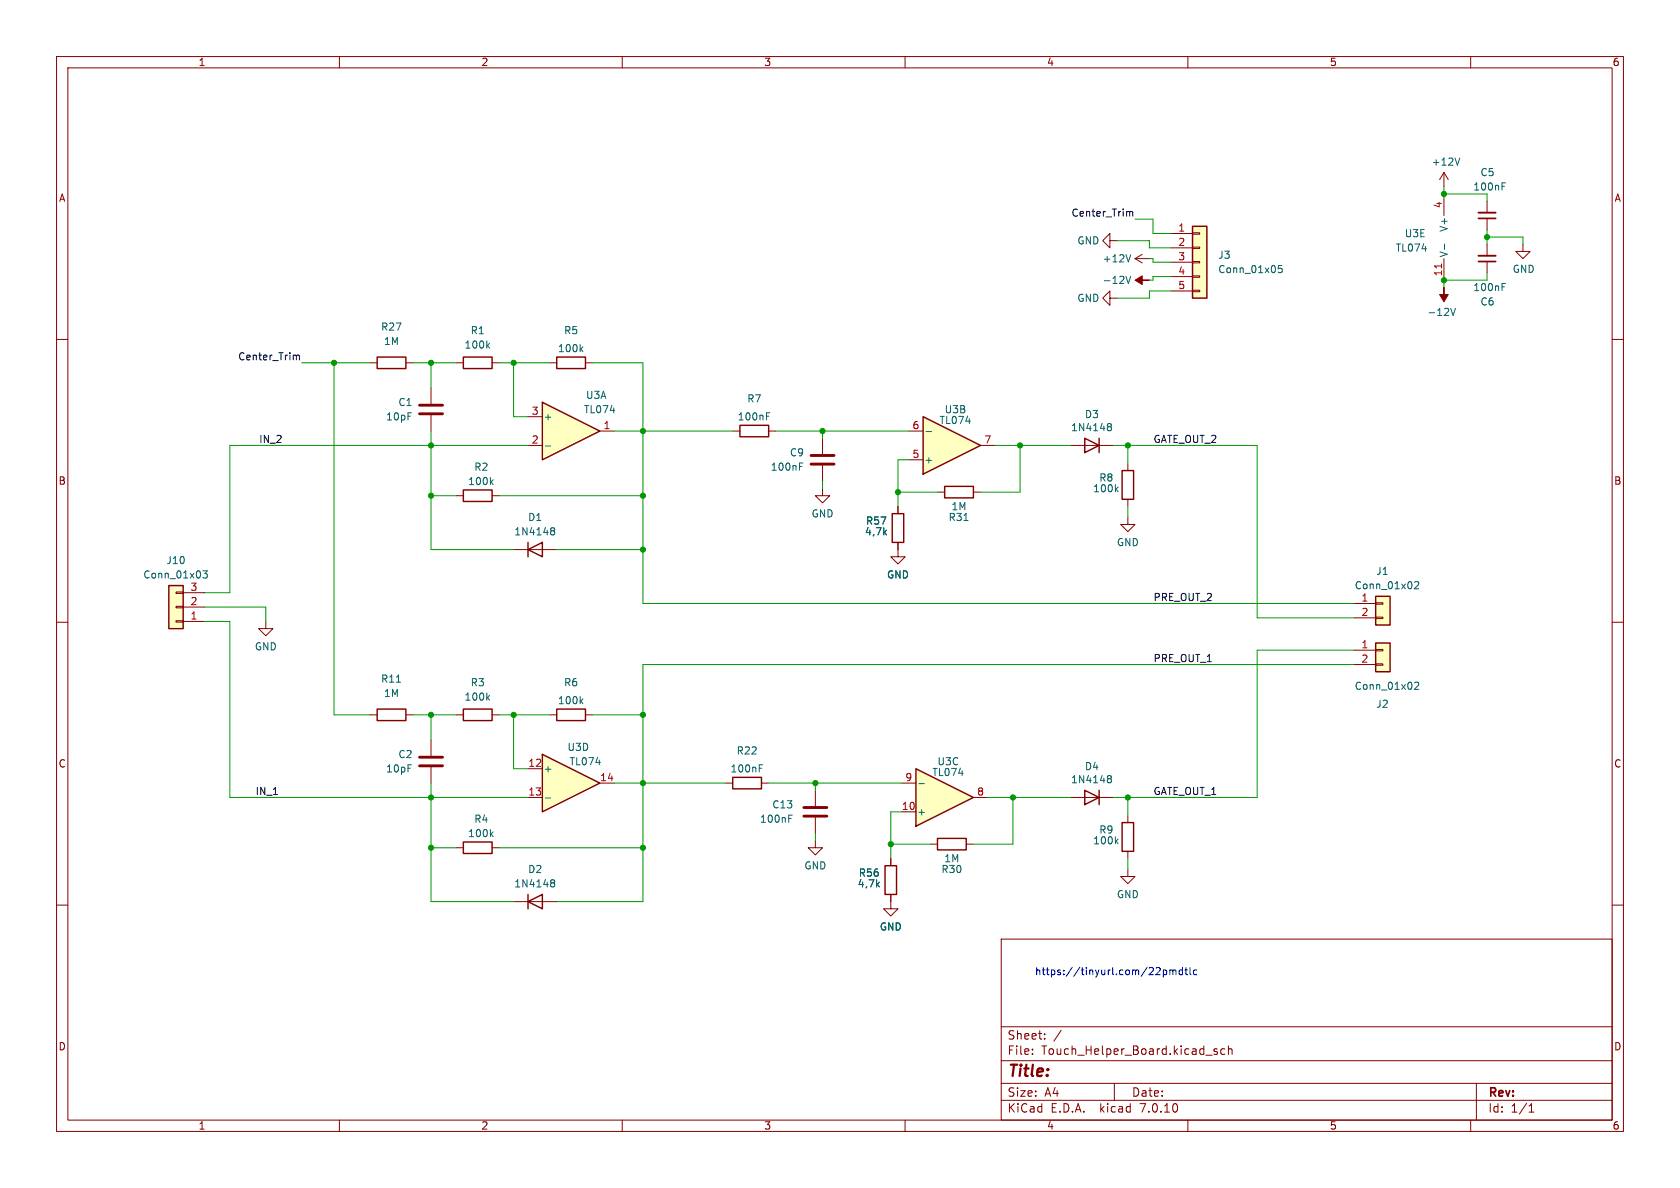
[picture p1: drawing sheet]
<svg xmlns="http://www.w3.org/2000/svg" width="297mm" height="210mm" viewBox="0 0 297 210" stroke-linecap="round" stroke-linejoin="round" font-family="sans-serif">
<g fill="none" stroke="#840000" stroke-width=".18">
<path d="M10 10h277v190h-277zM12 12h273v186h-273zM60 10v2M110 10v2M160 10v2M210 10v2M260 10v2M10 60h2M196.2 52.7v-1.3l-1.3 1.3 1.3 1.3v-1.3h1.3M207 41.3h3.8M207 43.8h3.8M207 46.4h3.8"/>
<path d="M207 48.9h3.8M207 51.4h3.8M210.8 51.3h1.3v.3h-1.3zM210.8 48.8h1.3v.2h-1.3zM210.8 46.2h1.3v.3h-1.3zM210.8 43.7h1.3v.2h-1.3zM210.8 41.1h1.3v.3h-1.3zM269.2 43.2v1.3h1.3l-1.3 1.2-1.2-1.2h1.2M285 60h2M65.4 64.1h1.3M71.8 64.1h1.2M76.2 68.6v2.8"/>
<path d="M76.2 73.4v2.8M189.2 78.7h7.6M80.6 87.6h1.3M87 87.6h1.3M90.8 97.2h7.6M10 110h2M239.4 114.9h3.8M239.4 117.5h3.8M243.2 117.3h1.3v.3h-1.3zM243.2 114.8h1.3v.3h-1.3zM285 110h2M128.3 138.4h1.2"/>
<path d="M134.6 138.4h1.3M10 160h2M144.1 148.6v1.3h1.3l-1.3 1.2-1.2-1.2h1.2M285 160h2M177 166h108v32h-108zM60 198v2M110 198v2M160 198v2M177 194.5h108M177 191.5h108M177 187.5h108M177 181.5h108"/>
<path d="M182.5 186.3v.1M182.5 185.5v.1M184.7 183.6v.1M184.7 182.8v.1M187.6 182.1l-1.3 2M197 191.5v3M210 198v2M215.2 185.5l-.4-.1-.2 .2 .1 .2 .5 .2v.3h-.6M216.5 185.5l-.4-.1-.3 .3v.4l.2 .2h.5M217.2 185.5l.2-.1 .3 .1 .1 .9M217.2 184.9v1.5M260 198v2"/>
<path d="M261 191.5v6.5M270.3 196.6h.9M270.3 195.5l.4-.4v1.5"/>
</g>
<path d="M74.2 71.6h4M74.2 73.2h4" fill="none" stroke="#840000" stroke-width=".51"/>
<g fill="#ffffc2" stroke="#ffffc2" stroke-width=".18">
<path d="M243.2 113.7h2.5v5h-2.5z"/>
<path d="M210.8 40h2.6v12.7h-2.6z"/>
</g>
<path d="M210.8 40h2.6v12.7h-2.6zM66.7 63.1h5.1v2.1h-5.1zM191.8 77.5l2.5 1.2-2.5 1.3zM194.3 77.5v2.5M81.9 86.6h5.1v2h-5.1zM93.3 97.2l2.6-1.3v2.5zM93.3 95.9v2.5M243.2 113.7h2.5v5h-2.5zM129.5 137.4h5.1v2h-5.1z" fill="none" stroke="#840000" stroke-width=".25"/>
<g fill="none" stroke="#006464" stroke-width=".18">
<path d="M226.6 46.9h-.6v.6l.1-.1 .5 .1 .1 .2-.1 .4-.2 .1-.4-.1M195.9 75.4h.1M195.9 74.9h.3l.2 .1 .1 .2-.3 .2M196 75.4h.2M196 75.4l-.1 .1M196.2 75.4l.3 .3-.1 .3-.2 .1h-.3M86.8 85.2l.4 .5M87.2 84.8l-.5 .5M97.5 93.8h.1M97.5 93.4l.3-.1 .2 .1 .1 .2-.3 .2M97.6 93.8h.2M97.6 93.8l-.1 .1"/>
<path d="M97.8 93.8l.3 .3-.1 .3-.2 .2-.3-.1M134.2 135.8h.5M134.2 135.2h.6M250.1 120.7l.5-.1 .2 .4-.8 .9h.8"/>
</g>
<path d="M95.9 71.1l10.1 5.1-10.1 5.1z" fill="#ffffc2"/>
<path d="M81.9 63.1h5.1v2.1h-5.1zM95.9 71.1l10.1 5.1-10.1 5.1zM98.4 63.1h5.1v2.1h-5.1zM130.8 75.2h5.1v2h-5.1zM157.7 90.8h2.1v5.1h-2.1zM198.4 83.2h2v5.1h-2z" fill="none" stroke="#840000" stroke-width=".25"/>
<g fill="none" stroke="#840000" stroke-width=".18">
<path d="M255.3 30.5l-.8 1.3M255.3 30.5v2.5M255.3 34.3v3.8M255.3 30.5l.7 1.3M262.9 35.6v2M262.9 38.6v2M255.3 45.7v3.8M262.9 43.2v2M262.9 46.2v2.1M80.6 64.1h1.3M87 64.1h1.3M93.3 78.7h2.6"/>
<path d="M93.3 73.7h2.6M97.2 64.1h1.2M103.5 64.1h1.3M106 76.2h2.6M129.5 76.2h1.3M135.9 76.2h1.3M145.4 77.5v2.8M145.4 86.4v1.2h1.3l-1.3 1.3-1.3-1.3h1.3M145.4 82.3v2.8M158.7 95.9v2.5h1.3l-1.3 1.3-1.2-1.3h1.2M158.7 89.5v1.3M199.4 91.4v1.3h1.3l-1.3 1.3-1.3-1.3h1.3"/>
<path d="M199.4 81.9v1.3M199.4 88.3v1.2M47 109.9v1.2h1.3l-1.3 1.3-1.3-1.3h1.3"/>
</g>
<g fill="none" stroke="#006464" stroke-width=".18">
<path d="M258.1 27.9l-.5 1.3M265.5 32.9h.5M265.5 32.3h.6M255.4 43.1v1M256.5 54.5l.4 1.3 .4-1.3M265.5 50.7h.5M265.5 50.1h.6M86.2 61.1l.3 .4M86.5 60.7l-.4 .5M96.4 78.8h1M102.7 61.7l.4 .5M103.1 61.3l-.5 .5"/>
<path d="M135.5 73.6h.4M135.5 73h.6M141.3 82.5h.5M141.3 81.9h.6M197.3 86.5l.4 .4M197.7 86.1l-.5 .5"/>
</g>
<path d="M261.4 37.6h3M261.4 45.2h3" fill="none" stroke="#840000" stroke-width=".33"/>
<path d="M261.4 38.6h3M261.4 46.2h3" fill="none" stroke="#840000" stroke-width=".3"/>
<path d="M143.4 80.5h4M143.4 82h4" fill="none" stroke="#840000" stroke-width=".51"/>
<path d="M254.9 46.7v.7" fill="none" stroke="#a90000" stroke-width=".18"/>
<path d="M255.3 50.8v1.3h.7l-.7 1.2-.8-1.2h.8z" fill="#840000" stroke="#840000" stroke-width=".18"/>
<path d="M163.2 73.7l10.2 5-10.2 5.1z" fill="#ffffc2"/>
<path d="M163.2 73.7l10.2 5-10.2 5.1zM167 86h5.1v2h-5.1zM243.2 105.4h2.5v5.1h-2.5zM81.9 125.3h5.1v2.1h-5.1z" fill="none" stroke="#840000" stroke-width=".25"/>
<g fill="none" stroke="#840000" stroke-width=".18">
<path d="M196.2 42.5v-1.2l-1.3 1.2 1.3 1.3v-1.3h1.3M200.7 45.7h2.5M200.7 45.7l1.2 .8M201.9 45l-1.2 .7M160.7 76.2h2.5M173.4 78.7h2.5M160.7 81.3h2.5M165.7 87h1.3M172.1 87h1.3M239.4 106.7h3.8M239.4 109.2h3.8M243.2 109.1h1.3v.2h-1.3z"/>
<path d="M243.2 106.6h1.3v.2h-1.3zM80.6 126.4h1.3M87 126.4h1.3"/>
</g>
<path d="M199.1 48.8l.4 1.3 .4-1.3M199.9 45l-.4 1.3M163.7 76.3h1M170.4 92h.7M250.1 102.9l.5-.1 .2 .4-.8 .9h.8M86.2 123.3l.3 .5M86.5 122.9l-.4 .5" fill="none" stroke="#006464" stroke-width=".18"/>
<path d="M243.2 105.4h2.5v5.1h-2.5z" fill="#ffffc2" stroke="#ffffc2" stroke-width=".18"/>
<path d="M200.7 49.5l1.2-.7v.7h1.3h-1.3v.8z" fill="#840000" stroke="#840000" stroke-width=".18"/>
<path d="M95.9 133.4l10.1 5-10.1 5.1z" fill="#ffffc2"/>
<path d="M29.8 103.5h2.6v7.6h-2.6zM66.7 125.3h5.1v2.1h-5.1zM95.9 133.4l10.1 5-10.1 5.1zM98.4 125.3h5.1v2.1h-5.1zM81.9 148.8h5.1v2.1h-5.1zM93.3 159.4l2.6-1.3v2.6zM93.3 158.1v2.6" fill="none" stroke="#840000" stroke-width=".25"/>
<g fill="none" stroke="#840000" stroke-width=".18">
<path d="M31.1 104.6h1.3v.3h-1.3zM31.1 107.2h1.3v.2h-1.3zM31.1 109.7h1.3v.3h-1.3zM32.4 109.9h3.8M32.4 107.3h3.8M32.4 104.8h3.8M65.4 126.4h1.3M71.8 126.4h1.2M76.2 130.8v2.8M76.2 135.6v2.8M93.3 135.9h2.6M97.2 126.4h1.2"/>
<path d="M103.5 126.4h1.3M106 138.4h2.6M144.1 139.7v2.8M80.6 149.9h1.3M87 149.9h1.3M90.8 159.4h7.6M93.3 141h2.6M144.1 144.5v2.8"/>
</g>
<g fill="none" stroke="#006464" stroke-width=".18">
<path d="M35.9 100.9h.7l-.4 .5 .4 .1v.6l-.2 .1-.5-.1M70.1 120.6h.7M102.7 123.9l.4 .5M103.1 123.6l-.5 .4M86.8 147.4l.4 .5M87.2 147.1l-.5 .4M96.4 141.1h1M97.5 156l.1 .1M97.5 155.6l.3-.1 .2 .1 .1 .2-.3 .3M97.6 156.1h.2M97.6 156.1h-.1M97.8 156.1l.3 .2-.1 .4-.2 .1-.3-.1"/>
<path d="M139.4 144.7h.5M139.4 144.1h.6"/>
</g>
<path d="M74.2 133.9h4M74.2 135.4h4M142.1 142.7h4.1M142.1 144.3h4.1" fill="none" stroke="#840000" stroke-width=".51"/>
<path d="M29.8 103.5h2.6v7.6h-2.6z" fill="#ffffc2" stroke="#ffffc2" stroke-width=".18"/>
<path d="M161.9 135.9l10.2 5.1-10.2 5.1z" fill="#ffffc2"/>
<path d="M161.9 135.9l10.2 5.1-10.2 5.1zM191.8 139.7l2.5 1.3-2.5 1.2zM194.3 139.7v2.5M156.5 153h2v5.1h-2zM165.7 148.2h5.1v2h-5.1zM198.4 145.4h2v5.1h-2z" fill="none" stroke="#840000" stroke-width=".25"/>
<g fill="none" stroke="#840000" stroke-width=".18">
<path d="M158.7 89.5v1.3M158.7 95.9v1.3M159.4 138.4h2.5M157.5 158.1v2.6h1.2l-1.2 1.2-1.3-1.2h1.3M157.5 151.8v1.2M159.4 143.5h2.5M164.5 149.2h1.2M170.8 149.2h1.3M172.1 141h2.5M189.2 141h7.6M199.4 153.7v1.2h1.3l-1.3 1.3-1.3-1.3h1.3M199.4 144.1v1.3"/>
<path d="M199.4 150.5v1.3"/>
</g>
<path d="M162.5 138.5h.9M195.9 137.6h.1M195.9 137.2l.3-.1 .2 .1 .1 .2-.3 .2M196 137.6h.2M196 137.6l-.1 .1M196.2 137.6l.3 .3-.1 .4-.2 .1-.3-.1M197.3 148.7l.4 .5M197.7 148.3l-.5 .5" fill="none" stroke="#006464" stroke-width=".18"/>
<path d="M199.7 37.4v.2M199.7 37.6v.6M199.7 37.6l.2-.2h.3l.1 .8M52.3 62.8l.1 .2M52.4 63v.6M52.4 63l.2-.2h.3v.8" fill="none" stroke="#0f0f0f" stroke-width=".18"/>
<g fill="none" stroke="#0000c2" stroke-width=".18">
<path d="M205 171.1l.1 .2v.3l-.8 .7h.8M205.7 171.5h.3l.3 .2-.2 .5h-.4M205.7 171.5v1.2M206.8 171.6l.4-.1 .2 .1M206.8 171.5v.8M207.4 171.6l.1-.1h.3l.1 .8M207.4 171.6v.7M209 171.5h-.3l-.3 .2 .2 .5h.4M209 171v1.3M209.5 171.5h.5M209.6 171v1.1l.4 .2M210.4 171v1.1l.2 .2"/>
<path d="M211.6 171.5h-.4l-.2 .2 .1 .5h.5"/>
</g>
<g fill="none" stroke="#009600" stroke-width=".18">
<path d="M200.7 38.7h3.1v2.6h3.2M255.3 33v1.3h7.6v1.3M197.5 42.5h5.7v1.3h3.8M203.2 45.7h.6v.7h3.2M207 48.9h-3.2v.6h-.6M207 51.4h-3.8v1.3h-5.7M262.9 48.3v1.2h-7.6v1.3M262.9 41.9h6.3v1.3M262.9 40.6v2.6M53.3 64.1h12.1M59.1 64.1v62.3h6.3M73 64.1h7.6"/>
<path d="M76.2 64.1v4.5M76.2 76.2v21h14.6M88.3 64.1h8.9M90.8 64.1v9.6h2.5M93.3 78.7h-52.7v26.1h-4.4M104.8 64.1h8.9v42.6h125.7M108.6 76.2h20.9M137.2 76.2h23.5M145.4 76.2v1.3M175.9 78.7h13.3M180.3 78.7v8.3h-6.9M196.8 78.7h25.4v30.5h17.2"/>
<path d="M199.4 78.7v3.2M76.2 87.6h4.4M88.3 87.6h25.4M98.4 97.2h15.3M145.4 85.1v1.3M158.7 87h7M160.7 81.3h-2v8.2M199.4 89.5v1.9M36.2 109.9h4.4v31.1h52.7M36.2 107.3h10.8v2.6M239.4 117.5h-125.7v41.9h-15.3M239.4 114.9h-17.2v26.1h-25.4"/>
<path d="M73 126.4h7.6M76.2 126.4v4.4M76.2 138.4v21h14.6M88.3 126.4h8.9M90.8 126.4v9.5h2.5M104.8 126.4h8.9M108.6 138.4h19.7M135.9 138.4h23.5M144.1 138.4v1.3M76.2 149.9h4.4M88.3 149.9h25.4M144.1 147.3v1.3"/>
<path d="M157.5 149.2h7M159.4 143.5h-1.9v8.3M174.6 141h14.6M179.1 141v8.2h-7M199.4 141v3.1M199.4 151.8v1.9"/>
</g>
<g fill="#009600" stroke="#009600" stroke-width=".18">
<circle cx="144.1" cy="138.4" r=".46"/>
<circle cx="113.7" cy="138.4" r=".46"/>
<circle cx="199.4" cy="78.7" r=".46"/>
<circle cx="180.3" cy="78.7" r=".46"/>
<circle cx="145.4" cy="76.2" r=".46"/>
<circle cx="158.7" cy="87" r=".46"/>
<circle cx="113.7" cy="76.2" r=".46"/>
<circle cx="113.7" cy="87.6" r=".46"/>
<circle cx="76.2" cy="78.7" r=".46"/>
<circle cx="76.2" cy="64.1" r=".46"/>
<circle cx="90.8" cy="64.1" r=".46"/>
<circle cx="113.7" cy="97.2" r=".46"/>
<circle cx="59.1" cy="64.1" r=".46"/>
<circle cx="76.2" cy="87.6" r=".46"/>
<circle cx="76.2" cy="126.4" r=".46"/>
<circle cx="90.8" cy="126.4" r=".46"/>
<circle cx="113.7" cy="149.9" r=".46"/>
<circle cx="113.7" cy="126.4" r=".46"/>
<circle cx="76.2" cy="149.9" r=".46"/>
<circle cx="76.2" cy="141" r=".46"/>
<circle cx="157.5" cy="149.2" r=".46"/>
<circle cx="179.1" cy="141" r=".46"/>
<circle cx="199.4" cy="141" r=".46"/>
<circle cx="262.9" cy="41.9" r=".46"/>
<circle cx="255.3" cy="34.3" r=".46"/>
<circle cx="255.3" cy="49.5" r=".46"/>
</g>
<text font-size="2.8" fill="#840000" x="178" y="190.9">Title:</text>
<g font-size="2.1" fill="#840000">
<text x="178" y="184">Sheet:</text>
<text x="178" y="186.7">File:</text>
<text x="184.1" y="186.7">Touch_Helper_Board.kicad_sch</text>
<text x="178" y="196.9">KiCad</text>
<text x="178" y="194.1">Size:</text>
<text x="184.7" y="194.1">A4</text>
<text x="185.7" y="196.9">E.D.A.</text>
<text x="194.6" y="196.9">kicad</text>
<text x="200" y="194.1">Date:</text>
<text x="201.8" y="196.9">7.0.10</text>
<text x="263" y="194.3">Rev:</text>
<text x="263" y="196.9">Id:</text>
<text x="267.1" y="196.9">1/1</text>
</g>
<g font-size="1.8" fill="#840000">
<text x="35" y="11.9">1</text>
<text x="85" y="11.9">2</text>
<text x="135" y="11.9">3</text>
<text x="185" y="11.9">4</text>
<text x="235" y="11.9">5</text>
<text x="285" y="11.9">6</text>
<text x="10.3" y="35.9">A</text>
<text x="285.3" y="35.9">A</text>
<text x="10.3" y="85.9">B</text>
<text x="285.3" y="85.9">B</text>
<text x="10.3" y="135.9">C</text>
<text x="285.3" y="135.9">C</text>
<text x="10.3" y="185.9">D</text>
<text x="285.3" y="185.9">D</text>
<text x="35" y="199.9">1</text>
<text x="85" y="199.9">2</text>
<text x="135" y="199.9">3</text>
<text x="185" y="199.9">4</text>
<text x="235" y="199.9">5</text>
<text x="285" y="199.9">6</text>
</g>
<g font-size="1.8" fill="#006464">
<text x="253" y="29.5">+12V</text>
<text x="260.4" y="33.9">100nF</text>
<text x="261.6" y="31.3">C5</text>
<text x="256.1" y="41.1" transform="rotate(-90 256.1 41.1)">V+</text>
<text x="190.4" y="43.4">GND</text>
<text x="194.8" y="46.6">+12V</text>
<text x="215.3" y="45.9">J3</text>
<text x="246.6" y="44.7">TL074</text>
<text x="248.2" y="42.1">U3E</text>
<text x="256.1" y="45.6" transform="rotate(-90 256.1 45.6)">V-</text>
<text x="190.4" y="53.6">GND</text>
<text x="194.8" y="50.4">-12V</text>
<text x="215.3" y="48.5">Conn_01x05</text>
<text x="260.4" y="51.7">100nF</text>
<text x="267.3" y="48.4">GND</text>
<text x="67.3" y="58.6">R27</text>
<text x="83.1" y="59.3">R1</text>
<text x="99.6" y="59.3">R5</text>
<text x="252.2" y="56.1">-12V</text>
<text x="261.6" y="54.2">C6</text>
<text x="67.8" y="61.2">1M</text>
<text x="82" y="61.8">100k</text>
<text x="98.5" y="62.5">100k</text>
<text x="70.3" y="72">C1</text>
<text x="103.5" y="70.7">U3A</text>
<text x="132" y="71.3">R7</text>
<text x="68.2" y="74.5">10pF</text>
<text x="96" y="74.5">+</text>
<text x="103.1" y="73.3">TL074</text>
<text x="130.3" y="74.5">100nF</text>
<text x="166" y="75.2">TL074</text>
<text x="166.9" y="73.3">U3B</text>
<text x="189.2" y="76.4">1N4148</text>
<text x="191.7" y="74.1">D3</text>
<text x="83.7" y="83.4">R2</text>
<text x="136.2" y="83.4">100nF</text>
<text x="139.5" y="80.9">C9</text>
<text x="163.3" y="82.1">+</text>
<text x="82.7" y="86">100k</text>
<text x="193.1" y="87.2">100k</text>
<text x="194.2" y="85.3">R8</text>
<text x="90.8" y="94.8">1N4148</text>
<text x="93.3" y="92.3">D1</text>
<text x="143.4" y="91.7">GND</text>
<text x="152.8" y="94.8">4,7k</text>
<text x="153" y="92.9">R57</text>
<text x="167.6" y="92.3">R31</text>
<text x="168.1" y="90.4">1M</text>
<text x="29.3" y="99.9">J10</text>
<text x="197.4" y="96.7">GND</text>
<text x="243.2" y="101.8">J1</text>
<text x="25.2" y="102.5">Conn_01x03</text>
<text x="156.7" y="102.5">GND</text>
<text x="239.4" y="104.4">Conn_01x02</text>
<text x="45" y="115.2">GND</text>
<text x="67.3" y="120.9">R11</text>
<text x="67.8" y="123.4">1M</text>
<text x="82" y="124.1">100k</text>
<text x="83.1" y="121.5">R3</text>
<text x="98.5" y="124.7">100k</text>
<text x="99.6" y="121.5">R6</text>
<text x="239.4" y="122.1">Conn_01x02</text>
<text x="243.2" y="125.3">J2</text>
<text x="68.2" y="136.8">10pF</text>
<text x="70.3" y="134.2">C2</text>
<text x="96" y="136.8">+</text>
<text x="100.2" y="132.9">U3D</text>
<text x="100.6" y="135.5">TL074</text>
<text x="129" y="136.8">100nF</text>
<text x="130.1" y="133.6">R22</text>
<text x="164.7" y="137.4">TL074</text>
<text x="165.6" y="135.5">U3C</text>
<text x="191.7" y="136.3">D4</text>
<text x="136.4" y="143.1">C13</text>
<text x="189.2" y="138.7">1N4148</text>
<text x="82.7" y="148.2">100k</text>
<text x="83.7" y="145.6">R4</text>
<text x="134.3" y="145.6">100nF</text>
<text x="162.1" y="144.4">+</text>
<text x="193.1" y="149.5">100k</text>
<text x="194.2" y="147.5">R9</text>
<text x="93.3" y="154.5">D2</text>
<text x="142.1" y="153.9">GND</text>
<text x="151.7" y="155.2">R56</text>
<text x="166.3" y="154.5">R30</text>
<text x="166.8" y="152.6">1M</text>
<text x="90.8" y="157.1">1N4148</text>
<text x="151.5" y="157.1">4,7k</text>
<text x="197.4" y="159">GND</text>
<text x="155.4" y="164.7">GND</text>
</g>
<g font-size="1.8" fill="#0f0f0f">
<text x="189.3" y="38.4">Center_Trim</text>
<text x="42" y="63.8">Center_Trim</text>
<text x="45.7" y="78.4">IN_2</text>
<text x="203.8" y="78.4">GATE_OUT_2</text>
<text x="203.8" y="106.3">PRE_OUT_2</text>
<text x="203.8" y="117.1">PRE_OUT_1</text>
<text x="45.1" y="140.6">IN_1</text>
<text x="203.8" y="140.6">GATE_OUT_1</text>
</g>
<g font-size="1.8" fill="#a90000">
<text x="208.2" y="41">1</text>
<text x="255" y="36.9" transform="rotate(-90 255 36.9)">4</text>
<text x="208.2" y="43.6">2</text>
<text x="208.2" y="46.1">3</text>
<text x="208.2" y="48.6">4</text>
<text x="208.2" y="51.2">5</text>
<text x="255" y="48.9" transform="rotate(-90 255 48.9)">11</text>
<text x="93.9" y="73.4">3</text>
<text x="106.6" y="75.9">1</text>
<text x="161.2" y="75.9">6</text>
<text x="93.9" y="78.5">2</text>
<text x="161.2" y="81">5</text>
<text x="173.9" y="78.5">7</text>
<text x="33.6" y="107.1">2</text>
<text x="33.6" y="104.5">3</text>
<text x="240.6" y="106.4">1</text>
<text x="33.6" y="109.6">1</text>
<text x="240.6" y="109">2</text>
<text x="240.6" y="114.7">1</text>
<text x="240.6" y="117.2">2</text>
<text x="93.3" y="135.6">12</text>
<text x="93.3" y="140.7">13</text>
<text x="106" y="138.2">14</text>
<text x="159.3" y="143.3">10</text>
<text x="159.9" y="138.2">9</text>
<text x="172.6" y="140.7">8</text>
</g>
<text font-size="1.8" fill="#0000c2" x="182.9" y="172.5">https://tinyurl.com/22pmdtlc</text>
</svg>
